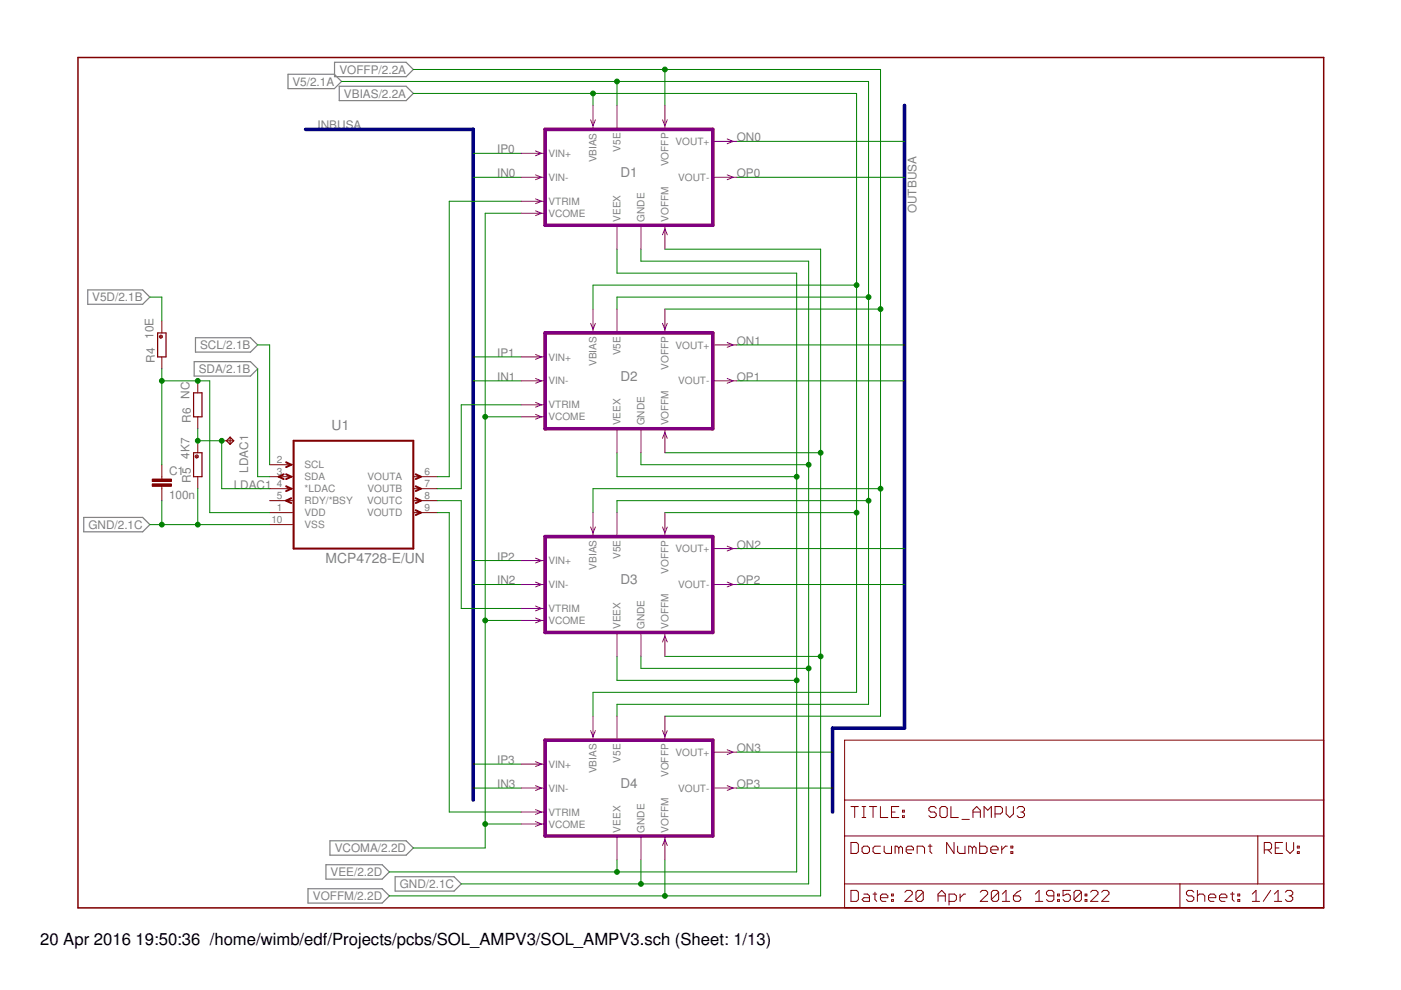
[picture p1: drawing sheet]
<svg xmlns="http://www.w3.org/2000/svg" width="297mm" height="210mm" viewBox="0 0 297 210" stroke-linecap="round" stroke-linejoin="round" font-family="sans-serif">
<path d="M61.1 15.7h9.8l1.5 1.6-1.5 1.5h-9.8zM70.9 13.2h15.2l1.5 1.5-1.5 1.6h-15.2zM71.9 18.3h14.2l1.5 1.5-1.5 1.5h-14.2zM18.6 61.5h11.6l1.6 1.5-1.6 1.5h-11.6zM41.2 76.7h11.9l1.5 1.5-1.5 1.5h-11.9zM41.4 71.6h11.7l1.5 1.5-1.5 1.6h-11.7zM17.8 109.7h12.4l1.6 1.5-1.6 1.6h-12.4zM70 178.3h16.1l1.5 1.5-1.5 1.5h-16.1zM65.3 188.4h15.7l1.5 1.5-1.5 1.6h-15.7zM69.1 183.3h11.9l1.5 1.6-1.5 1.5h-11.9zM83.8 185.9h12.5l1.5 1.5-1.5 1.5h-12.5z" fill="none" stroke="#808080" stroke-width=".25"/>
<path d="M16.5 12.2h264.1v180.3h-264.1z" fill="none" stroke="#800000" stroke-width=".32"/>
<g fill="none" stroke="#800000" stroke-width=".21">
<path d="M34.3 68.1v2.5M34.3 75.7v2.5M34.3 98.5v3.1M41.9 80.8v2.5M41.9 88.4v2.5M41.9 93.5v2.5M47 93.5h2.6M57.2 98.5h5.1M34.3 103.1v3.1M41.9 101.1v2.5M57.2 103.6h5.1M57.2 106.2h5.1"/>
<path d="M57.2 101.1h5.1M57.2 108.7h5.1M57.2 111.2h5.1M87.6 103.6h5.1M87.6 106.2h5.1M87.6 101.1h5.1M87.6 108.7h5.1M179.1 156.9h101.5v35.6h-101.5zM179.1 177.2h101.5M179.1 169.6h101.5M180.4 178.6h1.2l.4 .4v1.6l-.4 .4h-1.2zM180.4 171h1.6"/>
<path d="M181.2 171v2.3M182.8 179.8l.4-.4h.7l.4 .4v.8l-.4 .4h-.7l-.4-.4zM182.8 171h.8M182.8 173.3h.8M183.2 171v2.3M184.3 171h1.6M185.1 171v2.3M186.7 171v2.3h1.5M186.7 179.4h-1.2l-.4 .4v.8l.4 .4h1.2M187.5 179.4v1.2l.3 .4h1.2v-1.6M189 172.2h.8M190.6 171h-1.6v2.3h1.6"/>
<path d="M190.6 179.8l-.4-.4h-.4v1.6M190.6 179.8l.4-.4 .3 .4v1.2M190.6 179.8v1.2M191.3 173h.4v.3h-.4zM191.3 171.8h.4v.4h-.4zM196.8 179.4h.8M197.2 179v1.6l.4 .4M198.5 171.4l-.4-.4h-.8l-.4 .4v.4l.4 .4h.8l.4 .4v.4l-.4 .3h-.8l-.4-.3M199.7 171h.7l.4 .4v1.6l-.4 .3h-.7l-.4-.3v-1.6zM201.6 171v2.3h1.6M202.3 178.6v2.4l-1.6-2.4v2.4M203 179.4v1.2l.4 .4h1.2v-1.6"/>
<path d="M204 173.7h1.5M206.2 179.8l-.4-.4h-.4v1.6M206.2 179.8v1.2M206.2 179.8l.3-.4 .4 .4v1.2M206.3 172.2h1.6M206.3 173.3v-1.5l.8-.8 .8 .8v1.5M207.7 178.6v2.4h1.2l.4-.4v-.8l-.4-.4h-1.2M208.6 173.3v-2.3l.8 .8 .8-.8v2.3M211 172.6h1.1l.4-.4v-.8l-.4-.4h-1.1v2.3M212.4 179.4v1.6M213.3 171v1.6l.8 .7 .8-.7v-1.6M213.6 179.4h-.4l-.8 .8"/>
<path d="M214.3 179.4h.4v.4h-.4zM215.6 171.4l.4-.4h.8l.4 .4v.4l-.4 .4M216.4 172.2h.4M216.8 172.2l.4 .4v.4l-.4 .3h-.8l-.4-.3M266.7 177.2v10.2M270.4 179.8h.8M271.9 178.6h-1.5v2.4h1.5M272.7 178.6v1.6l.8 .8 .8-.8v-1.6M275.1 179.4h.4v.4h-.4zM179.1 187.4h101.5M180.4 188.8h1.2l.4 .4v1.5l-.4 .4h-1.2zM183.2 189.6h.7l.4 .3v1.2h-1.1l-.4-.4 .4-.4h1.1"/>
<path d="M185.1 189.6h.8M185.5 189.2v1.5l.4 .4M186.7 190.3h1.5v-.4l-.4-.3h-.8l-.3 .3v.8l.3 .4h.8M189 190.7h.4v.4h-.4zM189 189.6h.4v.3h-.4zM191.9 189.2l.4-.4h.7l.4 .4v.4l-1.5 1.5h1.5M192.1 180.2h1.6v-.4l-.4-.4h-.8l-.4 .4v.8l.4 .4h.8M194.5 181v-1.6h1.1l.4 .4v1.2M195.7 189.2v1.5l-.3 .4h-.8l-.4-.4M195.7 189.2l-.3-.4h-.8l-.4 .4v1.5M195.7 189.2l-1.5 1.5M198.9 189.9h1.5"/>
<path d="M198.9 191.1v-1.5l.8-.8 .7 .8v1.5M201.2 191.1h1.2l.4-.4v-.8l-.4-.3h-1.2v2.3M203.6 189.6v1.5M204.7 189.6h-.4l-.7 .7M207.8 189.2l.4-.4h.8l.4 .4v.4l-1.6 1.5h1.6M210.1 180.2h1.5v-.4l-.4-.4h-.8l-.3 .4v.8l.3 .4h.8M211.7 189.2v1.5l-.4 .4h-.7l-.4-.4M211.7 189.2l-.4-.4h-.7l-.4 .4v1.5M211.7 189.2l-1.5 1.5M212.5 191.1h1.6M212.5 189.6l.8-.8v2.3M214.3 180.6h.4v.4h-.4z"/>
<path d="M214.9 189.9h1.1l.4 .4v.4l-.4 .4h-.8l-.3-.4zM216.4 188.8l-.8 .4-.7 .7M219.5 191.1h1.6M219.5 189.6l.8-.8v2.3M223.4 189.9h-1.1l-.4-.3v-.4l.4-.4h.7l.4 .4v1.5l-.4 .4h-.7l-.4-.4M224.2 190.7h.4v.4h-.4zM224.2 189.6h.4v.3h-.4zM226.9 188.8h-1.5v1.1l.8-.3h.3l.4 .3v.8l-.4 .4h-.7l-.4-.4M229.3 189.2v1.5l-.4 .4h-.8l-.4-.4M229.3 189.2l-.4-.4h-.8l-.4 .4v1.5M229.3 189.2l-1.6 1.5M230.1 190.7h.3v.4h-.3z"/>
<path d="M230.1 189.6h.3v.3h-.3zM231.2 189.2l.4-.4h.8l.4 .4v.4l-1.6 1.5h1.6M233.6 189.2l.4-.4h.7l.4 .4v.4l-1.5 1.5h1.5M250.2 187.4v5.1M253.1 189.2l-.4-.4h-.8l-.4 .4v.4l.4 .3h.8l.4 .4v.4l-.4 .4h-.8l-.4-.4M253.9 189.9l.4-.3h.8l.3 .3v1.2M253.9 188.8v2.3M256.2 190.3h1.6v-.4l-.4-.3h-.8l-.4 .3v.8l.4 .4h.8M258.6 190.3h1.5v-.4l-.4-.3h-.7l-.4 .3v.8l.4 .4h.7M260.9 189.6h.8M261.3 189.2v1.5l.4 .4M262.4 190.7h.4v.4h-.4z"/>
<path d="M262.4 189.6h.4v.3h-.4zM265.5 191.1h1.6M265.5 189.6l.8-.8v2.3M268.1 180.2h1.1l.4-.4v-.8l-.4-.4h-1.1v2.4M268.8 180.2l.8 .8M269.4 188.8l-1.6 2.3M270.2 191.1h1.5M270.2 189.6l.8-.8v2.3M272.5 189.2l.4-.4h.8l.4 .4v.4l-.4 .3M273.3 189.9h.4M273.7 189.9l.4 .4v.4l-.4 .4h-.8l-.4-.4M275.1 180.6h.4v.4h-.4z"/>
<circle cx="34.1" cy="71.4" r=".32"/>
<circle cx="41.7" cy="96.8" r=".32"/>
</g>
<path d="M60.7 98l1 .5-1 .5M62.3 93.5h25.3v22.8h-25.3zM60.2 100.6l-1.1 .5 1.1 .5M60.7 100.6l1 .5-1 .5M60.7 103.1l1 .5-1 .5M61.7 105.6l-1 .6 1 .5M88.1 108.2l1.1 .5-1.1 .5M88.1 105.6l1.1 .6-1.1 .5M88.1 103.1l1.1 .5-1.1 .5M88.1 100.6l1.1 .5-1.1 .5" fill="none" stroke="#800000" stroke-width=".42"/>
<g fill="#800000" stroke="#800000" stroke-width=".21">
<path d="M32.3 102.6h4v.5h-4z"/>
<path d="M32.3 101.6h4v.5h-4z"/>
</g>
<path d="M33.4 70.6h1.8v5.1h-1.8zM41 83.3h1.8v5.1h-1.8zM41 96h1.8v5.1h-1.8zM48.8 92.7l.8 .8-.8 .7M48.8 92.7l-.8 .8 .8 .7M48.8 92.7v1.5" fill="none" stroke="#800000" stroke-width=".25"/>
<path d="M64.8 27.4h35.5v142.2M191.8 22.4v132h-15.3v17.8" fill="none" stroke="#000080" stroke-width=".76"/>
<g fill="none" stroke="#008000" stroke-width=".21">
<path d="M72.4 17.3h111.7v132h-53.3v2.5M87.6 19.8h94v127h-55.9v5M87.6 14.7h99.1v137.1h-45.7M125.7 19.8v2.6M130.8 17.3v5.1M141 14.7v7.7M100.3 37.6h10.2M100.3 32.5h10.2M156.2 30h35.6M156.2 37.6h35.6M110.5 42.7h-15.3v58.4h-2.5M110.5 45.2h-7.6v134.6h-15.3"/>
<path d="M130.8 52.8v5.1h38.1v127h-86.4M135.9 52.8v2.6h35.5v132h-73.6M141 52.8h33v137.1h-91.5M31.8 63h2.5v5.1M34.3 78.2v20.3M54.6 78.2v22.9h2.6M54.6 73.1h2.6v25.4M100.3 75.7h10.2M141 65.5h45.7M156.2 73.1h35.6M181.6 60.5h-55.9v5M184.1 63h-53.3v2.5"/>
<path d="M34.3 80.8h10.2v27.9h12.7M41.9 90.9v2.6h5.1v10.1h10.2M100.3 80.8h10.2M102.9 88.4h7.6M110.5 85.8h-12.7v17.8h-5.1M130.8 96v5.1h38.1M135.9 96v2.5h35.5M141 96h33M156.2 80.8h35.6M31.8 111.2h25.4M34.3 106.2v5M41.9 103.6v7.6"/>
<path d="M92.7 106.2h5.1v22.8h12.7M92.7 108.7h2.5v63.5h15.3M100.3 118.9h10.2M141 108.7h40.6M156.2 116.3h35.6M184.1 106.2h-53.3v2.5M186.7 103.6h-61v5.1M100.3 123.9h10.2M102.9 131.6h7.6M130.8 139.2v5.1h38.1M135.9 139.2v2.5h35.5M141 139.2h33"/>
<path d="M156.2 123.9h35.6M156.2 159.5h20.3M100.3 167.1h10.2M100.3 162h10.2M102.9 174.7h7.6M156.2 167.1h20.3M130.8 182.3v2.6M135.9 182.3v5.1M141 182.3v7.6"/>
</g>
<g fill="#008000" stroke="#008000" stroke-width=".21">
<circle cx="34.3" cy="111.2" r=".51"/>
<circle cx="41.9" cy="111.2" r=".51"/>
<circle cx="171.4" cy="98.5" r=".51"/>
<circle cx="171.4" cy="141.7" r=".51"/>
<circle cx="135.9" cy="187.4" r=".51"/>
<circle cx="125.7" cy="19.8" r=".51"/>
<circle cx="181.6" cy="60.5" r=".51"/>
<circle cx="181.6" cy="108.7" r=".51"/>
<circle cx="130.8" cy="17.3" r=".51"/>
<circle cx="184.1" cy="63" r=".51"/>
<circle cx="184.1" cy="106.2" r=".51"/>
<circle cx="41.9" cy="93.5" r=".51"/>
<circle cx="47" cy="93.5" r=".51"/>
<circle cx="34.3" cy="80.8" r=".51"/>
<circle cx="41.9" cy="80.8" r=".51"/>
<circle cx="141" cy="14.7" r=".51"/>
<circle cx="186.7" cy="65.5" r=".51"/>
<circle cx="186.7" cy="103.6" r=".51"/>
<circle cx="174" cy="96" r=".51"/>
<circle cx="174" cy="139.2" r=".51"/>
<circle cx="141" cy="189.9" r=".51"/>
<circle cx="168.9" cy="101.1" r=".51"/>
<circle cx="168.9" cy="144.3" r=".51"/>
<circle cx="130.8" cy="184.9" r=".51"/>
<circle cx="102.9" cy="174.7" r=".51"/>
<circle cx="102.9" cy="131.6" r=".51"/>
<circle cx="102.9" cy="88.4" r=".51"/>
</g>
<path d="M115.6 27.4h35.5v20.4h-35.5zM115.6 70.6h35.5v20.3h-35.5zM115.6 113.8h35.5v20.3h-35.5zM115.6 156.9h35.5v20.3h-35.5z" fill="none" stroke="#800080" stroke-width=".76"/>
<g fill="none" stroke="#800080" stroke-width=".21">
<path d="M110.5 32.5h5.1M110.5 37.6h5.1M113.5 32l1.3 .5-1.3 .5M113.5 37.1l1.3 .5-1.3 .5M125.2 25.4l.5 1.3 .5-1.3M125.7 22.4v5M130.8 22.4v5M140.5 25.4l.5 1.3 .5-1.3M141 22.4v5M151.1 37.6h5.1M151.1 30h5.1M154.2 29.5l1.2 .5-1.2 .5"/>
<path d="M154.2 37.1l1.2 .5-1.2 .5M110.5 42.7h5.1M110.5 45.2h5.1M113.5 42.2l1.3 .5-1.3 .5M113.5 44.7l1.3 .5-1.3 .5M130.8 47.8v5M135.9 47.8v5M140.5 49.8l.5-1.3 .5 1.3M141 47.8v5M110.5 75.7h5.1M113.5 75.2l1.3 .5-1.3 .5M125.2 68.6l.5 1.2 .5-1.2"/>
<path d="M125.7 65.5v5.1M130.8 65.5v5.1M140.5 68.6l.5 1.2 .5-1.2M141 65.5v5.1M151.1 73.1h5.1M154.2 72.6l1.2 .5-1.2 .5M110.5 80.8h5.1M110.5 85.8h5.1M110.5 88.4h5.1M113.5 80.2l1.3 .6-1.3 .5M113.5 85.3l1.3 .5-1.3 .5M113.5 87.9l1.3 .5-1.3 .5"/>
<path d="M130.8 90.9v5.1M135.9 90.9v5.1M140.5 92.9l.5-1.2 .5 1.2M141 90.9v5.1M151.1 80.8h5.1M154.2 80.2l1.2 .6-1.2 .5M110.5 118.9h5.1M113.5 118.3l1.3 .6-1.3 .5M125.2 111.7l.5 1.3 .5-1.3M125.7 108.7v5.1M130.8 108.7v5.1M140.5 111.7l.5 1.3 .5-1.3"/>
<path d="M141 108.7v5.1M151.1 116.3h5.1M154.2 115.8l1.2 .5-1.2 .5M110.5 123.9h5.1M110.5 129h5.1M110.5 131.6h5.1M113.5 123.4l1.3 .5-1.3 .5M113.5 128.5l1.3 .5-1.3 .5M113.5 131l1.3 .6-1.3 .5M130.8 134.1v5.1M135.9 134.1v5.1M140.5 136.1l.5-1.2 .5 1.2"/>
<path d="M141 134.1v5.1M151.1 123.9h5.1M154.2 123.4l1.2 .5-1.2 .5M125.2 154.9l.5 1.3 .5-1.3M125.7 151.8v5.1M130.8 151.8v5.1M140.5 154.9l.5 1.3 .5-1.3M141 151.8v5.1M151.1 159.5h5.1M154.2 159l1.2 .5-1.2 .5M110.5 162h5.1M110.5 167.1h5.1"/>
<path d="M110.5 172.2h5.1M110.5 174.7h5.1M113.5 161.5l1.3 .5-1.3 .5M113.5 166.6l1.3 .5-1.3 .5M113.5 171.7l1.3 .5-1.3 .5M113.5 174.2l1.3 .5-1.3 .5M130.8 177.2v5.1M135.9 177.2v5.1M140.5 179.3l.5-1.3 .5 1.3M141 177.2v5.1M151.1 167.1h5.1M154.2 166.6l1.2 .5-1.2 .5"/>
</g>
<g font-size="3.5">
<text x="8.5" y="200.4">20 Apr 2016</text>
<text x="28.8" y="200.4">19:50:36 /home/wimb/edf/Projects/pcbs/SOL_AMPV3/SOL_AMPV3.sch (Sheet: 1/13)</text>
</g>
<g font-size="2.9" fill="#808080">
<text x="131.5" y="37.6">D1</text>
<text x="131.5" y="80.8">D2</text>
<text x="70.3" y="91.1">U1</text>
<text x="69" y="119.3">MCP4728-E/UN</text>
<text x="131.5" y="123.9">D3</text>
<text x="131.5" y="167.1">D4</text>
</g>
<g font-size="2.5" fill="#808080">
<text x="72" y="15.6">VOFFP/2.2A</text>
<text x="62" y="18.2">V5/2.1A</text>
<text x="72.9" y="20.7">VBIAS/2.2A</text>
<text x="67.3" y="27.4">INBUSA</text>
<text x="156.2" y="30">ON0</text>
<text x="105.4" y="32.5">IP0</text>
<text x="105.4" y="37.6">IN0</text>
<text x="156.2" y="37.6">OP0</text>
<text x="194.3" y="45.2" transform="rotate(-90 194.3 45.2)">OUTBUSA</text>
<text x="19.6" y="63.9">V5D/2.1B</text>
<text x="32.5" y="71.9" transform="rotate(-90 32.5 71.9)">10E</text>
<text x="32.8" y="76.9" transform="rotate(-90 32.8 76.9)">R4</text>
<text x="42.4" y="74">SCL/2.1B</text>
<text x="105.4" y="75.7">IP1</text>
<text x="156.2" y="73.1">ON1</text>
<text x="42.1" y="79.1">SDA/2.1B</text>
<text x="105.4" y="80.8">IN1</text>
<text x="156.2" y="80.8">OP1</text>
<text x="40.1" y="84.6" transform="rotate(-90 40.1 84.6)">NC</text>
<text x="40.4" y="89.6" transform="rotate(-90 40.4 89.6)">R6</text>
<text x="35.8" y="100.7">C1</text>
<text x="40.1" y="97.3" transform="rotate(-90 40.1 97.3)">4K7</text>
<text x="52.6" y="100.2" transform="rotate(-90 52.6 100.2)">LDAC1</text>
<text x="35.8" y="105.8">100n</text>
<text x="40.4" y="102.3" transform="rotate(-90 40.4 102.3)">R5</text>
<text x="49.5" y="103.6">LDAC1</text>
<text x="18.7" y="112.1">GND/2.1C</text>
<text x="105.4" y="118.8">IP2</text>
<text x="156.2" y="116.3">ON2</text>
<text x="105.4" y="123.9">IN2</text>
<text x="156.2" y="123.9">OP2</text>
<text x="156.2" y="159.5">ON3</text>
<text x="105.4" y="167.1">IN3</text>
<text x="105.4" y="162">IP3</text>
<text x="156.2" y="167.1">OP3</text>
<text x="70.1" y="185.8">VEE/2.2D</text>
<text x="71" y="180.7">VCOMA/2.2D</text>
<text x="66.3" y="190.8">VOFFM/2.2D</text>
<text x="84.8" y="188.3">GND/2.1C</text>
</g>
<g font-size="2.5" fill="#800000">
<text x="35.6" y="71.9" transform="rotate(-90 35.6 71.9)">*</text>
<text x="43.2" y="97.3" transform="rotate(-90 43.2 97.3)">*</text>
</g>
<g font-size="2.1" fill="#808080">
<text x="116.3" y="33.3">VIN+</text>
<text x="126.5" y="34.5" transform="rotate(-90 126.5 34.5)">VBIAS</text>
<text x="131.6" y="32.2" transform="rotate(-90 131.6 32.2)">V5E</text>
<text x="141.7" y="35.3" transform="rotate(-90 141.7 35.3)">VOFFP</text>
<text x="143.2" y="30.7">VOUT+</text>
<text x="116.3" y="38.4">VIN-</text>
<text x="143.8" y="38.4">VOUT-</text>
<text x="116.3" y="43.4">VTRIM</text>
<text x="116.3" y="46">VCOME</text>
<text x="131.6" y="47" transform="rotate(-90 131.6 47)">VEEX</text>
<text x="136.7" y="47" transform="rotate(-90 136.7 47)">GNDE</text>
<text x="141.7" y="47" transform="rotate(-90 141.7 47)">VOFFM</text>
<text x="116.3" y="76.4">VIN+</text>
<text x="126.5" y="77.6" transform="rotate(-90 126.5 77.6)">VBIAS</text>
<text x="131.6" y="75.4" transform="rotate(-90 131.6 75.4)">V5E</text>
<text x="143.2" y="73.9">VOUT+</text>
<text x="116.3" y="81.5">VIN-</text>
<text x="141.7" y="78.4" transform="rotate(-90 141.7 78.4)">VOFFP</text>
<text x="143.8" y="81.5">VOUT-</text>
<text x="116.3" y="86.6">VTRIM</text>
<text x="116.3" y="89.1">VCOME</text>
<text x="131.6" y="90.2" transform="rotate(-90 131.6 90.2)">VEEX</text>
<text x="136.7" y="90.2" transform="rotate(-90 136.7 90.2)">GNDE</text>
<text x="141.7" y="90.2" transform="rotate(-90 141.7 90.2)">VOFFM</text>
<text x="58.7" y="98.2">2</text>
<text x="58.7" y="100.7">3</text>
<text x="64.6" y="99.3">SCL</text>
<text x="64.6" y="101.8">SDA</text>
<text x="77.9" y="101.8">VOUTA</text>
<text x="90" y="100.7">6</text>
<text x="58.7" y="103.3">4</text>
<text x="58.7" y="105.8">5</text>
<text x="64.6" y="104.4">*LDAC</text>
<text x="64.6" y="106.9">RDY/*BSY</text>
<text x="77.8" y="106.9">VOUTC</text>
<text x="77.9" y="104.4">VOUTB</text>
<text x="90" y="103.3">7</text>
<text x="90" y="105.8">8</text>
<text x="57.5" y="110.9">10</text>
<text x="58.7" y="108.3">1</text>
<text x="64.6" y="109.5">VDD</text>
<text x="64.6" y="112">VSS</text>
<text x="77.8" y="109.5">VOUTD</text>
<text x="90" y="108.3">9</text>
<text x="116.3" y="119.6">VIN+</text>
<text x="131.6" y="118.5" transform="rotate(-90 131.6 118.5)">V5E</text>
<text x="143.2" y="117.1">VOUT+</text>
<text x="116.3" y="124.7">VIN-</text>
<text x="126.5" y="120.8" transform="rotate(-90 126.5 120.8)">VBIAS</text>
<text x="141.7" y="121.6" transform="rotate(-90 141.7 121.6)">VOFFP</text>
<text x="143.8" y="124.7">VOUT-</text>
<text x="116.3" y="129.8">VTRIM</text>
<text x="116.3" y="132.3">VCOME</text>
<text x="131.6" y="133.4" transform="rotate(-90 131.6 133.4)">VEEX</text>
<text x="136.7" y="133.4" transform="rotate(-90 136.7 133.4)">GNDE</text>
<text x="141.7" y="133.4" transform="rotate(-90 141.7 133.4)">VOFFM</text>
<text x="131.6" y="161.7" transform="rotate(-90 131.6 161.7)">V5E</text>
<text x="143.2" y="160.2">VOUT+</text>
<text x="116.3" y="162.8">VIN+</text>
<text x="116.3" y="167.9">VIN-</text>
<text x="126.5" y="164" transform="rotate(-90 126.5 164)">VBIAS</text>
<text x="141.7" y="164.8" transform="rotate(-90 141.7 164.8)">VOFFP</text>
<text x="143.8" y="167.9">VOUT-</text>
<text x="116.3" y="172.9">VTRIM</text>
<text x="116.3" y="175.5">VCOME</text>
<text x="131.6" y="176.5" transform="rotate(-90 131.6 176.5)">VEEX</text>
<text x="136.7" y="176.5" transform="rotate(-90 136.7 176.5)">GNDE</text>
<text x="141.7" y="176.5" transform="rotate(-90 141.7 176.5)">VOFFM</text>
</g>
</svg>
